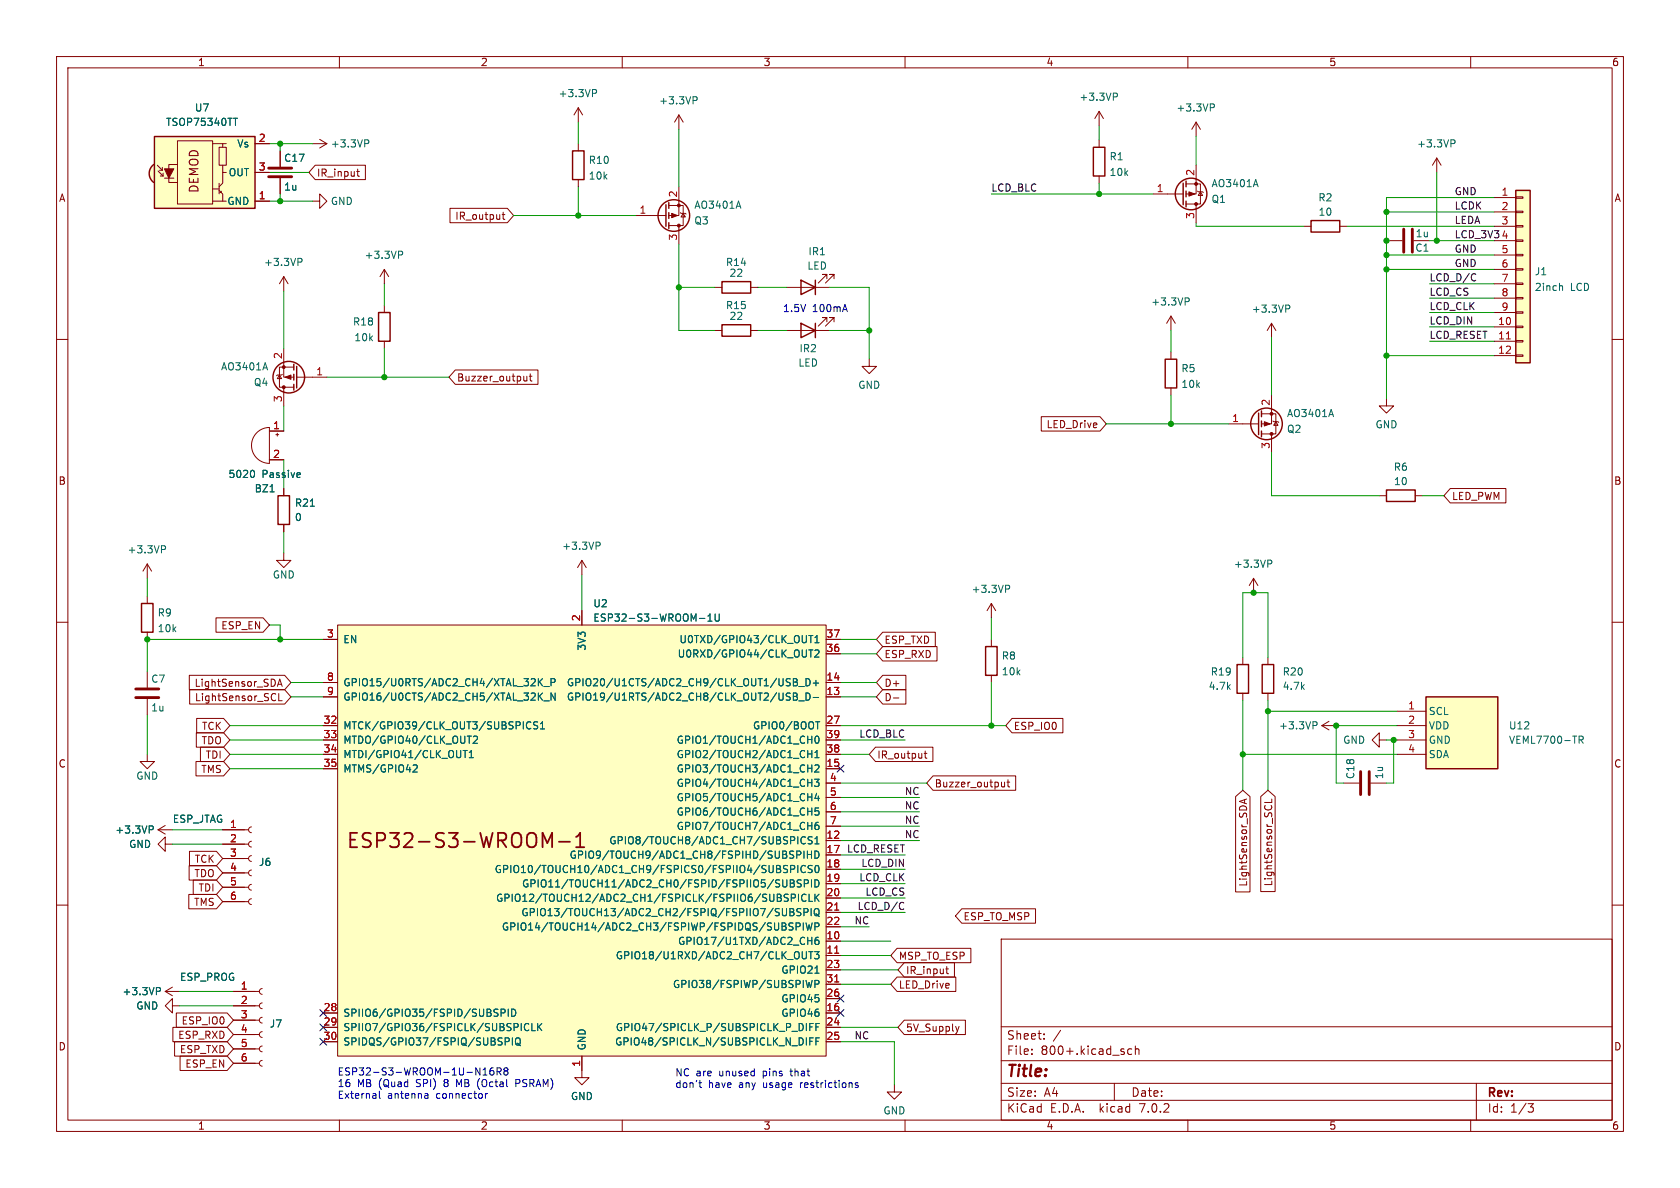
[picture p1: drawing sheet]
<svg xmlns="http://www.w3.org/2000/svg" width="297mm" height="210mm" viewBox="0 0 297 210" stroke-linecap="round" stroke-linejoin="round" font-family="sans-serif">
<g fill="none" stroke="#840000" stroke-width=".18">
<path d="M10 10h277v190h-277zM12 12h273v186h-273zM60 10v2M102.2 19.1v2.5M102.2 19.1l-.7 1.2M102.2 19.1l.8 1.2M110 10v2M160 10v2M194.3 19.7l-.8 1.3M194.3 19.7v2.5M194.3 19.7l.8 1.3M210 10v2"/>
<path d="M260 10v2M27.8 29.2l.9 .9M27.9 30.2l.9 .9M28.2 30.1h.5M28.3 31.1h.5M28.7 29.6v.5M28.8 30.6v.5M29.1 31.5h1.6M31.4 24.9h6.2v11.2h-6.2zM31.4 29.1h-1.6v3.2h1.6M37.6 35.6h1.8M37.6 25.4h1.8"/>
<path d="M37.6 33.4h1.1M38.7 26h1.3v3.2h-1.3zM38.7 33.7l.7 .6v1.3h.6M38.7 32.4v1.9M39.1 33.8v.2h-.2M39.4 29.2v1.3M40 25.4h-.6v.6M40 30.5h-.6v1.9l-.7 .6M45.1 35.6h2.5M45.1 25.4h2.5M45.1 30.5h2.5M49.5 26.7v2.8"/>
<path d="M49.5 31.5v2.8M55.2 35.6h1.3v-1.3l1.3 1.3-1.3 1.2v-1.2M55.2 25.4h2.6M55.7 29.2h8.9v2.6h-8.9l-1.1-1.3zM56.5 24.6l1.3 .8M57.8 25.4l-1.3 .8M63.1 30.3h.4M63.2 29.9v1.1l.3 .2M79.5 36.8h10.2l1.1 1.3-1.1 1.3h-10.2zM88.8 37.9h.5M89 37.5v1.1l.3 .2M102.2 25.4v1.3"/>
<path d="M102.2 31.8v1.2M112.4 38.1h5.3M118.2 36.3h2.6v3.6h-2.6M120 33v5.1h-1.8M120 20.3v2.6M120 39.9v3.3M120 20.3l-.7 1.3M120 20.3l.8 1.3M120.3 37.6l.1 .1h.8l.1 .1M120.8 37.7l.4 .7h-.8zM194.3 24.8v1.2M194.3 31.1v1.3"/>
<path d="M203.8 34.3h5.4M209.7 32.5h2.5v3.6h-2.5M211.5 29.2v5.1h-1.8M211.5 21.6v2.5M211.5 36.1v3.3M211.5 21.6l-.8 1.3M211.5 21.6l.7 1.3M211.7 33.8l.1 .1h.8l.1 .1M212.2 33.9l.4 .6h-.8zM254 27.9l-.8 1.3M254 27.9v2.6M254 27.9l.8 1.3"/>
<path d="M264.2 34.9h3.8M264.2 37.5h3.8M268 39.9h1.2v.2h-1.2zM268 37.3h1.2v.3h-1.2zM268 34.8h1.2v.3h-1.2zM10 60h2M50.2 48.9l.7 1.3M50.2 48.9v2.5M50.2 48.9l-.8 1.3M67.9 47.6l.8 1.3M67.9 47.6v2.6M67.9 54v1.2"/>
<path d="M67.9 47.6l-.7 1.3M126.4 58.4h1.2M126.4 50.8h1.2M132.7 58.4h1.3M132.7 50.8h1.3M139.1 58.4h7.6M139.1 50.8h7.6M146.2 56.9v-.8h-.8h.8l-1.5 1.6M146.2 49.3v-.8h-.8h.8l-1.5 1.5M147.4 56.9v-.8h-.7h.7l-1.5 1.6M147.4 49.3v-.8h-.7h.7l-1.5 1.5M207 55.9l-.8 1.3"/>
<path d="M207 55.9v2.5M207 55.9l.8 1.3M224.8 57.2v2.5M224.8 57.2l-.8 1.2M224.8 57.2l.8 1.2M230.5 40h1.3M236.9 40h1.2M245.1 42.5h2.8M249.9 42.5h2.8M264.2 40h3.8M264.2 42.5h3.8M264.2 57.8h3.8"/>
<path d="M264.2 45.1h3.8M264.2 47.6h3.8M264.2 50.2h3.8M264.2 52.7h3.8M264.2 55.2h3.8M268 57.7h1.2v.2h-1.2zM268 55.1h1.2v.3h-1.2zM268 52.6h1.2v.2h-1.2zM268 50h1.2v.3h-1.2zM268 47.5h1.2v.3h-1.2zM268 45h1.2v.2h-1.2zM268 42.4h1.2v.3h-1.2z"/>
<path d="M285 60h2M45.4 76.5a3.2 3.2 0 0 1 2.2-.9v6.3a3.2 3.2 0 0 1-2.9-2 3.2 3.2 0 0 1 .7-3.4zM47.6 76.2h2.6M48.8 76.8h.5M49 76.6v.5M49.4 66.3l.4 .6h-.8zM49.9 66.2l-.1 .1h-.8l-.1 .1M50.2 61.6v5.1h1.7M50.2 68.5v3.3M51.9 64.9h-2.5v3.6h2.5M52.5 66.7h5.3M67.9 60.3v1.3"/>
<path d="M80.5 65.4h14.6v2.5h-14.6l-1.1-1.2zM93.1 66.5v.9M93.1 67.2l-.3 .2M93.6 66.5h.4M93.7 66.1v1.1l.3 .2M153.7 63.5v1.3h1.2l-1.2 1.2-1.3-1.2h1.3M184.1 73.7h10.4l1.1 1.2-1.1 1.3h-10.4zM207 62.2v1.3M207 68.6v1.3M217.2 74.9h5.3M223 73.2h2.6v3.5h-2.6M224.8 69.9v5h-1.8"/>
<path d="M224.8 76.7v3.3M225 74.4l.2 .1h.7l.2 .2M225.6 74.5l.3 .7h-.7zM245.1 70.5v1.3h1.3l-1.3 1.2-1.3-1.2h1.3M264.2 60.3h3.8M264.2 62.9h3.8M268 62.7h1.2v.3h-1.2zM268 60.2h1.2v.3h-1.2zM26 99.7v2.5M26 99.7l-.7 1.3M26 99.7l.8 1.3M47.6 81.3h2.6"/>
<path d="M50.2 97.8v1.3h1.2l-1.2 1.2-1.3-1.2h1.3M50.2 86.4v1.2M50.2 92.7v1.3M102.9 99.1v2.5M102.9 99.1l-.8 1.2M102.9 99.1l.7 1.2M243.8 87.6h1.3M250.2 87.6h1.3M256.4 86.4h9.8v2.5h-9.8l-1.1-1.3zM10 110h2M26 105.4v1.3M26 111.8v1.2"/>
<path d="M26 118.7v2.8M33.5 119.4h16.8l1.1 1.3-1.1 1.2h-16.8zM38.2 109.2h8.3l1.1 1.3-1.1 1.3h-8.3zM57.1 113h2.6M59.7 110.5h86.3v76.2h-86.3zM102.9 108v2.5M146 113h2.6M146 115.6h2.6M156.1 111.8h9.2v2.5h-9.2l-1.2-1.3zM156.1 114.3h9.6v2.5h-9.6l-1.2-1.2zM156.1 119.4h4v2.5h-4l-1.2-1.2zM175.3 106.7l-.8 1.3"/>
<path d="M175.3 106.7v2.5M175.3 113v1.3M175.3 119.4v1.3M175.3 106.7l.7 1.3M219.7 116.2v1.3M221.6 102.2l-.7 1.3M221.6 102.2v2.6M221.6 102.2l.8 1.3M224.2 116.2v1.3M285 110h2M26 133.4v1.2h1.3l-1.3 1.3-1.2-1.3h1.2M26 123.6v2.8"/>
<path d="M33.5 121.9h16.8l1.1 1.3-1.1 1.3h-16.8zM34.6 134.6h4.9l1.1 1.3-1.1 1.3h-4.9zM34.7 129.5h4.8l1.1 1.3-1.1 1.3h-4.8zM34.8 127h4.7l1.1 1.3-1.1 1.2h-4.7zM35.4 132.1h4.1l1.1 1.3-1.1 1.2h-4.1zM49 121.3l.5-1.2 .4 1.2M49.2 121h.6M49.3 122.6v1.3h.6M57.1 128.3h2.6M57.1 130.8h2.6M57.1 133.4h2.6M57.1 123.2h2.6"/>
<path d="M57.1 120.7h2.6M57.1 135.9h2.6M146 138.4h2.6M146 128.3h2.6M146 130.8h2.6M146 133.4h2.6M146 123.2h2.6M146 120.7h2.6M146 135.9h2.6M154.8 132.1h10.1v2.5h-10.1l-1.1-1.2zM156.1 121.9h4v2.6h-4l-1.2-1.3zM157.9 123.4h1"/>
<path d="M163.4 133.2h.5M163.6 132.8v1l.3 .2M164.9 137.2h14.7v2.5h-14.7l-1.1-1.3zM177.6 138.3v.8M177.6 139l-.4 .1M178 138.3h.5M178.2 137.8v1.1l.3 .2M178.9 127h9v2.5h-9l-1.1-1.2zM219.7 122.6v1.2M224.2 122.6v1.2M233.7 128.3h2.5M233.7 128.3l1.2 .7"/>
<path d="M234.9 127.5l-1.2 .8M237.5 138.4h2.8M242.3 138.4h2.8M243.8 130.8v-1.3l-1.2 1.3 1.2 1.3v-1.3h1.3M247 125.7h5.1M247 128.3h5.1M247 130.8h5.1M247 133.4h5.1M10 160h2M27.9 146.7h2.6M27.9 146.7l1.3 .7M29.2 149.2v-1.2l-1.3 1.2 1.3 1.3v-1.3h1.3"/>
<path d="M29.2 145.9l-1.3 .8M33.4 158.1h4.9l1.1 1.3-1.1 1.3h-4.9zM33.4 153h4.9l1.1 1.3-1.1 1.3h-4.9zM33.5 150.5h4.8l1.1 1.3-1.1 1.2h-4.8zM34.2 155.6h4.1l1.1 1.2-1.1 1.3h-4.1zM39.4 159.4h4.5M39.4 156.8h4.5M39.4 154.3h4.5M39.4 151.8h4.5M39.4 149.2h4.5M39.4 146.7h4.5M44.4 158.9l-.3 .1-.2 .4 .2 .3 .3 .2"/>
<path d="M44.4 156.3l-.3 .2-.2 .3 .2 .4 .3 .2M44.4 153.8l-.3 .1-.2 .4 .2 .4 .3 .1M44.4 151.3l-.3 .1-.2 .4 .2 .3 .3 .2M44.4 148.7l-.3 .2-.2 .3 .2 .4 .3 .1M44.4 146.2l-.3 .1-.2 .4 .2 .3 .3 .2M146 148.6h2.6M146 151.1h2.6M146 153.7h2.6M146 156.2h2.6M146 158.8h2.6M146 141h2.6M146 143.5h2.6"/>
<path d="M146 146.1h2.6M218.4 140.8l1.3-1.1 1.3 1.1v16.9h-2.6zM220 141.4v.6M220.4 141.2l-1.3 .5 1.3 .4M222.9 140.8l1.3-1.1 1.2 1.1v16.8h-2.5zM224.8 141.2v.7h-1.2M285 160h2M29.2 175.3h2.5M29.2 175.3l1.3 .7M30.5 177.8v-1.3l-1.3 1.3 1.3 1.3v-1.3h1.2M30.5 174.5l-1.3 .8M31.2 179.1h9l1.1 1.2-1.1 1.3h-9z"/>
<path d="M41.3 177.8h4.5M41.3 175.3h4.5M46.4 179.8l-.4 .2-.2 .3 .2 .4 .4 .1M46.4 177.3l-.4 .1-.2 .4 .2 .4 .4 .1M46.4 174.8l-.4 .1-.2 .3 .2 .4 .4 .2M57.1 179.1h2.6M146 166.4h2.6M146 168.9h2.6M146 179.1h2.6M146 161.3h2.6M146 163.8h2.6M146 171.5h2.6"/>
<path d="M146 176.5h2.6M146 174h2.6M158.6 167.6h13v2.6h-13l-1.1-1.3zM158.6 172.7h10.4v2.6h-10.4l-1.1-1.3zM159.9 170.2h8.8v2.5h-8.8l-1.2-1.2zM167.2 171.3h.5M167.4 170.9v1l.3 .2M170 160.7h13.1v2.5h-13.1l-1.1-1.3zM177 166h108v32h-108zM30.6 181.6h9.6l1.1 1.3-1.1 1.3h-9.6zM30.9 184.1h9.3l1.1 1.3-1.1 1.3h-9.3zM31.8 186.7h8.4l1.1 1.3-1.1 1.2h-8.4z"/>
<path d="M41.3 185.4h4.5M41.3 188h4.5M41.3 182.9h4.5M41.3 180.3h4.5M46.4 187.5l-.4 .1-.2 .3 .2 .4 .4 .2M46.4 184.9l-.4 .1-.2 .4 .2 .4 .4 .1M46.4 182.4l-.4 .1-.2 .4 .2 .3 .4 .2M57.1 181.6h2.6M57.1 184.2h2.6M60 198v2M102.9 186.7v3.8h1.2l-1.2 1.3-1.3-1.3h1.3M110 198v2"/>
<path d="M146 181.6h2.6M146 184.2h2.6M158.1 191.8v1.2h1.3l-1.3 1.3-1.3-1.3h1.3M159.9 180.3h10.8v2.6h-10.8l-1.2-1.3zM160 198v2M169.6 181.4l-.3 .9M177 194.5h108M177 191.5h108M177 187.5h108M177 181.5h108M182.4 186.3v.1M182.4 185.5v.1"/>
<path d="M184.6 183.6v.1M184.6 182.8v.1M197 191.5v3M200.1 185.5l-.5-.1-.2 .3v.4l.1 .2h.6M200.7 185.5l.2-.1 .4 .1 .1 .9M200.7 184.9v1.5M210 198v2M260 198v2M261 191.5v6.5M270.1 195.1h1l-.5 .6 .4 .1 .1 .5-.3 .3h-.4"/>
</g>
<path d="M47.5 31.2h4.1M47.5 29.7h4.1M248.2 40.5v4.1M249.7 40.5v4.1M24 123.3h4.1M24 121.8h4.1M240.5 136.4v4.1M242.1 136.4v4.1" fill="none" stroke="#840000" stroke-width=".51"/>
<g fill="none" stroke="#840000" stroke-width=".25">
<path d="M27.2 29.1a1.97 1.97 0 0 0 0 3.2M27.3 24.1h17.8v12.7h-17.8zM101.2 26.7h2.1v5.1h-2.1zM117.7 36.2v3.8M118.2 35.8v1M118.2 37.6v1M118.2 39.4v1M193.3 26h2v5.1h-2zM209.2 32.4v3.8M209.7 32v1M209.7 33.8v1M209.7 35.6v1"/>
<path d="M231.8 39h5.1v2h-5.1zM268 33.7h2.5v30.4h-2.5zM66.9 55.2h2.1v5.1h-2.1zM127.6 57.4h5.1v2h-5.1zM127.6 49.8h5.1v2h-5.1zM141.6 57.2l2.5 1.2-2.5 1.3zM141.6 49.5l2.5 1.3-2.5 1.3zM144.1 49.5v2.6M144.1 57.2v2.5M51.9 64.4v1M51.9 66.2v1M51.9 67.9v1.1"/>
<path d="M52.5 64.8v3.8M206 63.5h2v5.1h-2zM222.5 73v3.8M223 72.6v1.1M223 74.4v1M223 76.2v1M49.1 87.6h2.1v5.1h-2.1zM245.1 86.6h5.1v2h-5.1zM25 106.7h2.1v5.1h-2.1zM174.2 114.3h2.1v5.1h-2.1zM218.7 117.5h2v5.1h-2zM223.1 117.5h2.1v5.1h-2.1z"/>
<path d="M252.1 123.2h12.7v12.7h-12.7z"/>
<circle cx="119.1" cy="38.1" r="2.79"/>
<circle cx="210.6" cy="34.3" r="2.79"/>
<circle cx="51.1" cy="66.7" r="2.79"/>
<circle cx="223.9" cy="74.9" r="2.79"/>
</g>
<g fill="#840000" stroke="#840000" stroke-width=".18">
<path d="M223.5 74.5l1 .4-1 .4z"/>
<path d="M210.2 33.9l1 .4-1 .4z"/>
<path d="M50.4 66.7l1-.4v.8z"/>
<path d="M29.1 29.8h1.6l-.9 1.7z"/>
<path d="M118.7 37.7l1.1 .4-1.1 .4z"/>
<circle cx="224.8" cy="73.2" r=".25"/>
<circle cx="224.8" cy="76.7" r=".25"/>
<circle cx="211.5" cy="32.5" r=".25"/>
<circle cx="211.5" cy="36.1" r=".25"/>
<circle cx="50.2" cy="64.9" r=".25"/>
<circle cx="50.2" cy="68.5" r=".25"/>
<circle cx="120" cy="36.3" r=".25"/>
<circle cx="120" cy="39.9" r=".25"/>
</g>
<g fill="none" stroke="#006464" stroke-width=".18">
<path d="M104.7 15.8h.5l.3 .3-.2 .3-.6 .1M122.5 17.1h.5l.3 .2-.2 .4-.6 .1M196.8 16.5h.5l.2 .2-.1 .4h-.6M214 18.4h.4l.3 .2-.1 .4h-.6M41.3 20.9h.7M64.5 24.7h.5l.2 .3-.1 .3-.6 .1M130.6 35.6l.4 1.2M222 31.7l.4 1.3M256.5 24.7h.5l.2 .3-.1 .3-.6 .1M52.7 45.7h.5l.2 .2-.1 .4h-.6M70.5 44.4h.4l.3 .2-.1 .4-.6 .1M209.5 52.7h.5l.2 .2-.1 .4h-.6"/>
<path d="M227.3 53.9h.5l.2 .3-.1 .3-.6 .1M275.9 50.5l.3 .2v.6M46.9 64.1l.4 1.3M235.3 72.4l.5 1.3M28.5 96.5h.5l.3 .2-.2 .4h-.6M44.8 83.2l.2 .4-.2 .7M52.9 83.6l.2 .3-.6 .1M53 84.3l-.1 .1M105.4 95.8h.5l.2 .3-.1 .3-.6 .1M224.1 99h.5l.3 .3-.2 .3-.6 .1M95.2 120v1.2M95.9 120l-.7 .7"/>
<path d="M123.6 109.3h1M125.2 109.8h.7M125.2 108.9l.3-.4v1.3M126.4 108.5v1.1l.3 .2h.2l.3-.2v-1.1M140.3 120h.4l.2 .2-.2 .4 .2 .1 .1 .3-.3 .2h-.4zM142.5 120a.64 .64 0 0 1 .7 .6 .64 .64 0 0 1-.7 .6zM143 114.9h.7M143 112.3h.7M143.3 112.3v1.3M143.3 114.9v1.3M144.1 115l.5-.1 .2 .4-.8 .9h.8M144.1 112.7l.3-.4v1.3"/>
<path d="M144.1 113.6h.7M177.8 103.5h.5l.2 .2-.1 .4h-.6M73.2 135.2l.4 .1 .2 .3-.8 .9h.8M81.9 132.7h.7M82.2 132.7v1.2M82.6 130.1h.7M83 130.1v1.3M83 133.9h.7M83 133l.3-.3v1.2M83.7 130.2l.5-.1 .2 .4-.8 .9h.8M93.8 127.7a.6 .6 0 0 0-.8 .4 .6 .6 0 0 0 .6 .8l.2-.2M95.1 127.6h-.5l-.2 .1v.4l.5 .2 .2 .3-.3 .3-.5-.1"/>
<path d="M95.2 122.5v1.3M95.4 120.5l.5 .7M95.4 123.1l.5 .7M95.5 128.9h.8M95.5 128l.4-.4v1.3M95.9 122.5l-.7 .7M96.1 123.9h1M96.1 121.4h1M97.4 120.6h.6l.1-.2v-.3l-.7-.1v1.2M98.1 122.5v1.3l-.7-1.3v1.3M139.5 122.5l.2 .1M139.7 123.3v.4"/>
<path d="M140.3 122.5h.4l.2 .2-.2 .4 .2 .1 .1 .3-.3 .3h-.4zM140.3 123.1h.4M140.3 120.6h.4M141.2 123.9h1M141.2 121.4h1M142.5 122.5a.64 .64 0 0 1 .7 .6 .64 .64 0 0 1-.7 .7zM142.8 132.7v1.2M142.8 135.8h.7M142.8 133.3h.7M142.8 130.7h.7M142.8 138.4h.7M143.5 130.1v1.3"/>
<path d="M143.5 132.7v1.2M143.5 135.2v1.3M143.5 137.7v1.3M143.8 123.3h.9M143.8 120.8h.9M144 137.7h.8l-.4 .5 .3 .2v.5l-.1 .1-.6-.1M144.1 135.3l.5-.1 .2 .4-.8 .9h.8M144.1 133l.3-.3v1.2M144.1 133.9h.7M144.2 127.6h.7M144.2 120.3v.9M144.2 130.2l.2-.1a.68 .68 0 0 1 .4 .7 .68 .68 0 0 1-.4 .6 .84 .84 0 0 1-.2-1.2z"/>
<path d="M144.6 127.6v1.3M232.1 127.6h.5l.2 .2-.1 .4-.6 .1M279.2 130.8l.6-.1 .1-.1-.1-.4-.6-.1v1.3M279.5 130.8l.4 .6M26.4 146h.5l.2 .2-.1 .4-.6 .1M139.1 155.5v1.1l-.2 .2h-.3M139.2 153h-.5l-.1 .1v.4l.5 .2 .1 .3-.2 .3-.5-.1M139.3 158.1h-.4l-.3 .2 .1 .3 .6 .3v.3l-.2 .1h-.5M139.7 155.5h.4l.3 .3-.3 .3 .3 .2v.3l-.2 .2h-.5zM139.7 156.1h.4M139.8 153.7l.6-.1 .1-.2-.1-.3-.6-.1v1.3M139.9 158.7h.6l.1-.2v-.3l-.7-.1v1.2"/>
<path d="M140.9 151.1h.6l.1-.2-.1-.3-.6-.2v1.3M141 153v1.3M141.2 158.1v1.2M141.6 155.6l-.4-.1-.2 .1v.4l.5 .3 .1 .3-.2 .2-.5-.1M142.1 150.4v1.3M142.2 156.2l.6-.1 .1-.1v-.4l-.7-.1v1.3M142.4 148a.6 .6 0 0 0-.9 .5 .6 .6 0 0 0 .6 .7l.3-.1M142.4 153.1a.6 .6 0 0 0-.9 .4 .6 .6 0 0 0 .6 .8l.3-.2M142.5 158.2a.6 .6 0 0 0-.8 .4 .6 .6 0 0 0 .6 .7l.2-.1M142.7 150.4v1.3M142.7 151.1h.8M142.8 146h.7"/>
<path d="M142.8 140.9h.7M142.8 143.4h.7M143 158.1v1.2h.6M143.5 150.4v1.3M143.5 155.5v1.3M143.5 140.3v1.3M143.5 142.8v1.3M143.5 145.4v1.2M143.6 148l-.5-.1-.2 .1v.4l.6 .2 .1 .3-.3 .3-.4-.1M143.6 153h-.5l-.2 .2 .1 .3 .5 .3v.3l-.2 .2-.4-.1M144.1 150.4a.64 .64 0 0 1 .7 .7 .64 .64 0 0 1-.7 .6zM144.1 155.5a.64 .64 0 0 1 .7 .7 .64 .64 0 0 1-.7 .6z"/>
<path d="M144.1 158.1v1.2M144.1 149.2h.7M144.1 148.3l.3-.4v1.3M144.2 153.1l.2-.1a.68 .68 0 0 1 .4 .6 .68 .68 0 0 1-.4 .7l-.2-.2-.1-.3zM144.2 158.6l.6 .7M144.4 140.2l-.3 .9h.8M144.7 145.4h-.4a.86 .86 0 0 0 0 1.2l.4-.1 .1-.4-.2-.2h-.4l-.1 .2M144.7 140.7v.9M144.7 142.8h-.6v.6l.1-.1 .5 .1 .1 .2-.1 .4-.1 .1-.5-.1M144.8 158.1l-.7 .7M27.6 174.6h.5l.3 .2-.1 .4h-.7M87.6 179l.3 .1 .1 .3-.2 .3h-.3"/>
<path d="M87.6 178.4h.4M88.6 179.1l.6-.1 .1-.2v-.3l-.7-.1v1.3M89.9 178.4v1.3M90.5 178.4a.64 .64 0 0 1 .7 .6 .64 .64 0 0 1-.7 .7zM139 160.6v1l-.2 .3M139.7 160.6h.4l.2 .2-.2 .4 .2 .1 .1 .3-.3 .3h-.4zM139.7 161.2h.4M140.2 163.2l-.5-.1-.2 .3 .1 .3 .5 .2v.4l-.1 .1h-.5M140.7 163.8h.6l.2-.2-.1-.3-.7-.2v1.3M141.6 160.7l-.5-.1-.2 .1v.4l.6 .2 .1 .3-.3 .3-.4-.1M141.8 168.2v1.1l.3 .2 .3-.1 .2-.1v-1.1M142 163.1v1.3"/>
<path d="M142.1 161.3l.6-.1 .2-.2-.1-.3-.7-.1v1.3M142.5 163.1l.3 1.3 .2-.9 .3 .9 .3-1.3M142.8 165.7v1.3M142.8 166.3h.7M143 168.2h.7M143.3 168.2v1.3M143.4 160.6v1.3M143.5 165.7v1.3M143.6 173.3l-.3 1.3-.3-.9-.2 .9M144 168.2h.8l-.4 .5 .3 .1v.6l-.1 .1-.6-.1M144.1 163.8h.6l.1-.2-.1-.3-.6-.2v1.3M144.1 174l.6-.1 .1-.2-.1-.3-.6-.1v1.3"/>
<path d="M144.1 172h.7M144.1 160.7l.1-.1a.43 .43 0 0 1 .6 .4v.5a.42 .42 0 0 1-.4 .4 .42 .42 0 0 1-.5-.4v-.5zM144.2 161.6l.7 .4M144.7 165.7h-.4a.86 .86 0 0 0 0 1.3l.4-.2 .1-.4-.2-.2h-.4l-.1 .2M89.3 184.1h.6l.1-.2v-.3l-.7-.1v1.2M90.6 183.5v1.2M91.3 183.5h.1a.43 .43 0 0 1 .6 .4v.4a.42 .42 0 0 1-.5 .5 .42 .42 0 0 1-.4-.5v-.4zM91.4 184.4l.6 .5M93.5 181a.6 .6 0 0 0-.9 .5 .6 .6 0 0 0 .6 .7l.3-.1M94 180.9v1.3h.6M95.1 180.9v1.3M95.2 181.5l.6 .7"/>
<path d="M95.8 180.9l-.7 .8M142.6 180.9v1.3M142.6 183.5v1.2M143.2 181.5h.4M143.2 184.1h.4M143.8 180.9h-.6v1.3M143.8 183.5h-.6v1.2M144.2 181.5h.5M144.2 184.1h.5M144.9 180.9h-.7v1.3M144.9 183.5h-.7v1.2"/>
</g>
<g fill="#ffffc2" stroke="#ffffc2" stroke-width=".18">
<path d="M268 33.7h2.5v30.4h-2.5z"/>
<path d="M27 29.2l.2-.1 1.1 1.6-1.1 1.6a1.97 1.97 0 0 1-.2-3.1z"/>
<path d="M27.3 24.1h17.8v12.7h-17.8z"/>
<path d="M252.1 123.2h12.7v12.7h-12.7z"/>
<path d="M59.7 110.5h86.3v76.2h-86.3z"/>
</g>
<path d="M266.3 59.9h.7M147.6 168.5h.7M147.6 160.9h.7M147.6 173.6h.7" fill="none" stroke="#a90000" stroke-width=".18"/>
<path d="M96.8 149l.8-1.8v2.6M98.8 148.8h2M101.8 149.8h1.5M101.8 148l.8-.8v2.6" fill="none" stroke="#840000" stroke-width=".32"/>
<path d="M260.8 48.5h.1M260.9 49.5l-.1 .1M159.5 159.5l.3 .1M159.8 160.7l-.3 .1" fill="none" stroke="#0f0f0f" stroke-width=".18"/>
<g fill="none" stroke="#0000c2" stroke-width=".18">
<path d="M67.1 192.9v1.1l.1 .2M75.5 193.3l.2 .2v.7M75.7 194.1l-.5 .1M75.7 193.6l-.5 .1M85.4 190h.7M85.4 189.1l.4-.3v1.2M85.8 193.3v.9M86.2 193.3l-.4 .2M87.2 188.8h-.4a.86 .86 0 0 0 0 1.2l.5-.1v-.4l-.2-.2h-.3l-.2 .2M87.9 189.4h.6l.1-.2-.1-.3-.6-.1v1.2M88.2 189.4l.4 .6M89.3 189.3l-.2 .3v.3l.2 .1h.3l.2-.2v-.2l-.2-.3"/>
<path d="M89.3 189.3l-.2-.2 .2-.3h.3l.2 .2-.2 .3M89.3 189.3h.3M91.2 191.5h.5M91.7 190.8h-.5v1.3M123.6 191.4h.4M123.7 192.1l.3 .1M151.7 191.5l-.3-.1-.2 .2 .1 .2 .4 .1v.3h-.5"/>
</g>
<g fill="none" stroke="#009600" stroke-width=".18">
<path d="M47.6 25.4h7.6M47.6 35.6h7.6M47.6 30.5h7M49.5 25.4v1.3M49.5 34.3v1.3M90.8 38.1h21.6M102.2 21.6v3.8M102.2 33v5.1M120 22.9v10.1M175.3 34.3h28.5M194.3 22.2v2.6M194.3 32.4v1.9"/>
<path d="M211.5 39.4v.6h19M211.5 24.1v5.1M245.1 37.5h19.1M254 30.5v12M264.2 34.9h-19.1v35.6M50.2 51.4v10.2M67.9 50.2v3.8M120 50.8h6.4M120 43.2v15.2h6.4M134 50.8h5.1M134 58.4h5.1M146.7 50.8h7v12.7"/>
<path d="M146.7 58.4h7M207 58.4v3.8M224.8 59.7v10.2M238.1 40h26.1M245.1 47.6h19.1M245.1 45.1h19.1M252.7 42.5h11.5M252.7 57.8h11.5M252.7 55.2h11.5M252.7 50.2h11.5M252.7 52.7h11.5M50.2 71.8v4.4"/>
<path d="M57.8 66.7h21.6M67.9 61.6v5.1M195.6 74.9h21.6M207 69.9v5M245.1 62.9h19.1M252.7 60.3h11.5M50.2 81.3v5.1M50.2 94v3.8M224.8 80v7.6h19M251.5 87.6h3.8M26 102.2v3.2M47.6 110.5h1.9v2.5"/>
<path d="M57.1 113h-31.1v5.7M102.9 101.6v6.4M148.6 115.6h6.3M148.6 113h6.3M175.3 109.2v3.8M219.7 116.2v-11.4h4.5v11.4M26 126.4v7M40.6 128.3h16.5M40.6 130.8h16.5M40.6 133.4h16.5M40.6 135.9h16.5M51.4 120.7h5.7"/>
<path d="M51.4 123.2h5.7M148.6 138.4h15.2M148.6 128.3h29.2M148.6 130.8h11.4M148.6 120.7h6.3M148.6 133.4h5.1M148.6 123.2h6.3M175.3 120.7v7.6M219.7 123.8v15.9M219.7 133.4h27.3M224.2 123.8v15.9M224.2 125.7h22.8"/>
<path d="M245.1 130.8h1.9M246.4 130.8v7.6h-1.3M247 128.3h-10.8v10.1h1.3M30.5 146.7h8.9M30.5 149.2h8.9M148.6 158.8h11.4M148.6 143.5h14M148.6 146.1h14M148.6 148.6h14M148.6 141h14M148.6 156.2h11.4M148.6 151.1h11.4"/>
<path d="M148.6 153.7h11.4M31.7 175.3h9.6M31.7 177.8h9.6M148.6 174h8.9M148.6 166.4h8.9M148.6 168.9h8.9M148.6 171.5h10.1M148.6 163.8h5.1M148.6 161.3h11.4M148.6 184.2h9.5v7.6M148.6 181.6h10.1"/>
</g>
<path d="M148 135.3l1.2 1.2M149.2 135.3l-1.2 1.2M56.5 178.5l1.3 1.2M57.8 178.5l-1.3 1.2M148 178.5l1.2 1.2M148 175.9l1.2 1.2M149.2 178.5l-1.2 1.2M149.2 175.9l-1.2 1.2M56.5 181l1.3 1.2M56.5 183.5l1.3 1.3M57.8 181l-1.3 1.2M57.8 183.5l-1.3 1.3" fill="none" stroke="#000084" stroke-width=".18"/>
<g fill="#009600" stroke="#009600" stroke-width=".18">
<circle cx="245.1" cy="62.9" r=".46"/>
<circle cx="245.1" cy="37.5" r=".46"/>
<circle cx="194.3" cy="34.3" r=".46"/>
<circle cx="207" cy="74.9" r=".46"/>
<circle cx="153.7" cy="58.4" r=".46"/>
<circle cx="120" cy="50.8" r=".46"/>
<circle cx="102.2" cy="38.1" r=".46"/>
<circle cx="49.5" cy="113" r=".46"/>
<circle cx="26" cy="113" r=".46"/>
<circle cx="175.3" cy="128.3" r=".46"/>
<circle cx="219.7" cy="133.4" r=".46"/>
<circle cx="245.1" cy="45.1" r=".46"/>
<circle cx="245.1" cy="47.6" r=".46"/>
<circle cx="245.1" cy="42.5" r=".46"/>
<circle cx="254" cy="42.5" r=".46"/>
<circle cx="221.6" cy="104.8" r=".46"/>
<circle cx="224.2" cy="125.7" r=".46"/>
<circle cx="236.2" cy="128.3" r=".46"/>
<circle cx="246.4" cy="130.8" r=".46"/>
<circle cx="67.9" cy="66.7" r=".46"/>
<circle cx="49.5" cy="25.4" r=".46"/>
<circle cx="49.5" cy="35.6" r=".46"/>
</g>
<text font-size="3.5" fill="#840000" x="61.2" y="150.3">ESP32-S3-WROOM-1</text>
<text font-size="2.8" fill="#840000" x="178" y="190.8">Title:</text>
<g font-size="2.1" fill="#840000">
<text x="35.3" y="34.2" transform="rotate(-90 35.3 34.2)">DEMOD</text>
<text x="178" y="183.9">Sheet:</text>
<text x="186.2" y="183.9">/</text>
<text x="178" y="186.6">File:</text>
<text x="184" y="186.6">800+.kicad_sch</text>
<text x="178" y="196.8">KiCad</text>
<text x="178" y="194">Size:</text>
<text x="184.6" y="194">A4</text>
<text x="185.7" y="196.8">E.D.A.</text>
<text x="194.4" y="196.8">kicad</text>
<text x="200" y="194">Date:</text>
<text x="201.5" y="196.8">7.0.2</text>
<text x="263" y="194.2">Rev:</text>
<text x="263" y="196.8">Id:</text>
<text x="267" y="196.8">1/3</text>
</g>
<g font-size="1.8" fill="#840000">
<text x="35" y="11.8">1</text>
<text x="85" y="11.8">2</text>
<text x="135" y="11.8">3</text>
<text x="185" y="11.8">4</text>
<text x="235" y="11.8">5</text>
<text x="285" y="11.8">6</text>
<text x="10.4" y="35.8">A</text>
<text x="56" y="31.4">IR_input</text>
<text x="285.4" y="35.8">A</text>
<text x="80.4" y="39">IR_output</text>
<text x="80.8" y="67.6">Buzzer_output</text>
<text x="184.9" y="75.8">LED_Drive</text>
<text x="10.3" y="85.8">B</text>
<text x="256.7" y="88.5">LED_PWM</text>
<text x="285.3" y="85.8">B</text>
<text x="39" y="111.4">ESP_EN</text>
<text x="156.4" y="113.9">ESP_TXD</text>
<text x="156.4" y="116.5">ESP_RXD</text>
<text x="34.3" y="121.6">LightSensor_SDA</text>
<text x="34.3" y="124.1">LightSensor_SCL</text>
<text x="156.4" y="121.6">D+</text>
<text x="156.4" y="124.1">D-</text>
<text x="35.5" y="131.7">TDO</text>
<text x="35.6" y="129.2">TCK</text>
<text x="179.2" y="129.2">ESP_IO0</text>
<text x="10.3" y="135.8">C</text>
<text x="35.5" y="136.8">TMS</text>
<text x="36.2" y="134.3">TDI</text>
<text x="155.1" y="134.3">IR_output</text>
<text x="285.3" y="135.8">C</text>
<text x="165.3" y="139.3">Buzzer_output</text>
<text x="34.2" y="155.2">TDO</text>
<text x="34.3" y="152.7">TCK</text>
<text x="34.2" y="160.3">TMS</text>
<text x="35" y="157.8">TDI</text>
<text x="220.6" y="156.9" transform="rotate(-90 220.6 156.9)">LightSensor_SDA</text>
<text x="225.1" y="156.8" transform="rotate(-90 225.1 156.8)">LightSensor_SCL</text>
<text x="170.3" y="162.8">ESP_TO_MSP</text>
<text x="158.9" y="169.8">MSP_TO_ESP</text>
<text x="160.2" y="172.4">IR_input</text>
<text x="158.9" y="174.9">LED_Drive</text>
<text x="10.3" y="185.8">D</text>
<text x="31.4" y="183.8">ESP_RXD</text>
<text x="32" y="181.3">ESP_IO0</text>
<text x="160.2" y="182.5">5V_Supply</text>
<text x="285.3" y="185.8">D</text>
<text x="31.7" y="186.3">ESP_TXD</text>
<text x="32.6" y="188.9">ESP_EN</text>
<text x="35" y="199.8">1</text>
<text x="85" y="199.8">2</text>
<text x="135" y="199.8">3</text>
<text x="185" y="199.8">4</text>
<text x="235" y="199.8">5</text>
<text x="285" y="199.8">6</text>
</g>
<g font-size="1.8" fill="#006464">
<text x="98.7" y="17.3">+3.3VP</text>
<text x="190.8" y="18">+3.3VP</text>
<text x="29.3" y="22.4">TSOP75340TT</text>
<text x="34.4" y="19.9">U7</text>
<text x="116.5" y="18.6">+3.3VP</text>
<text x="207.9" y="19.9">+3.3VP</text>
<text x="41.8" y="26.2">Vs</text>
<text x="50.2" y="28.8">C17</text>
<text x="58.4" y="26.2">+3.3VP</text>
<text x="104" y="29.1">R10</text>
<text x="196.1" y="28.5">R1</text>
<text x="250.5" y="26.2">+3.3VP</text>
<text x="40.3" y="31.3">OUT</text>
<text x="50.2" y="33.8">1u</text>
<text x="104" y="31.9">10k</text>
<text x="196.1" y="31.3">10k</text>
<text x="214.1" y="33.2">AO3401A</text>
<text x="233" y="35.8">R2</text>
<text x="40.1" y="36.4">GND</text>
<text x="58.4" y="36.4">GND</text>
<text x="122.7" y="39.8">Q3</text>
<text x="122.7" y="37.1">AO3401A</text>
<text x="214.1" y="36">Q1</text>
<text x="233" y="38.3">10</text>
<text x="46.6" y="47.2">+3.3VP</text>
<text x="64.4" y="45.9">+3.3VP</text>
<text x="128.3" y="47.2">R14</text>
<text x="142.7" y="47.8">LED</text>
<text x="142.9" y="45.3">IR1</text>
<text x="250.2" y="44.6">C1</text>
<text x="250.2" y="42.1">1u</text>
<text x="128.9" y="49.1">22</text>
<text x="271.3" y="48.8">J1</text>
<text x="271.3" y="51.6">2inch</text>
<text x="277.6" y="51.6">LCD</text>
<text x="62.3" y="57.7">R18</text>
<text x="128.3" y="54.8">R15</text>
<text x="128.9" y="56.7">22</text>
<text x="203.5" y="54.2">+3.3VP</text>
<text x="221.2" y="55.4">+3.3VP</text>
<text x="39" y="65.6">AO3401A</text>
<text x="62.6" y="60.5">10k</text>
<text x="141.1" y="65">LED</text>
<text x="141.3" y="62.4">IR2</text>
<text x="208.8" y="66">R5</text>
<text x="44.8" y="68.4">Q4</text>
<text x="151.7" y="68.9">GND</text>
<text x="208.8" y="68.7">10k</text>
<text x="227.5" y="76.7">Q2</text>
<text x="227.5" y="73.9">AO3401A</text>
<text x="243.1" y="75.9">GND</text>
<text x="246.3" y="83.4">R6</text>
<text x="40.3" y="84.6">5020</text>
<text x="45" y="87.2">BZ1</text>
<text x="46.3" y="84.6">Passive</text>
<text x="52.1" y="89.7">R21</text>
<text x="246.4" y="85.9">10</text>
<text x="52.1" y="92.3">0</text>
<text x="22.5" y="98">+3.3VP</text>
<text x="99.3" y="97.3">+3.3VP</text>
<text x="218.1" y="100.5">+3.3VP</text>
<text x="48.2" y="102.4">GND</text>
<text x="104.8" y="107.5">U2</text>
<text x="171.7" y="105">+3.3VP</text>
<text x="27.8" y="109.1">R9</text>
<text x="27.8" y="111.9">10k</text>
<text x="60.7" y="113.9">EN</text>
<text x="104.8" y="110">ESP32-S3-WROOM-1U</text>
<text x="120" y="113.9">U0TXD/GPIO43/CLK_OUT1</text>
<text x="103.7" y="115.1" transform="rotate(-90 103.7 115.1)">3V3</text>
<text x="119.7" y="116.4">U0RXD/GPIO44/CLK_OUT2</text>
<text x="177" y="116.8">R8</text>
<text x="177" y="119.5">10k</text>
<text x="214" y="119.6">R19</text>
<text x="226.7" y="119.6">R20</text>
<text x="26.7" y="120.8">C7</text>
<text x="26.7" y="125.9">1u</text>
<text x="60.7" y="121.5">GPIO15/U0RTS/ADC2_CH4/XTAL_32K_P</text>
<text x="60.7" y="124">GPIO16/U0CTS/ADC2_CH5/XTAL_32K_N</text>
<text x="100.1" y="124">GPIO19/U1RTS/ADC2_CH8/CLK_OUT2/USB_D-</text>
<text x="100.1" y="121.5">GPIO20/U1CTS/ADC2_CH9/CLK_OUT1/USB_D+</text>
<text x="213.6" y="122.1">4.7k</text>
<text x="226.7" y="122.1">4.7k</text>
<text x="60.7" y="129.1">MTCK/GPIO39/CLK_OUT3/SUBSPICS1</text>
<text x="60.7" y="131.6">MTDO/GPIO40/CLK_OUT2</text>
<text x="119.5" y="131.6">GPIO1/TOUCH1/ADC1_CH0</text>
<text x="133" y="129.1">GPIO0/BOOT</text>
<text x="226.1" y="129.1">+3.3VP</text>
<text x="237.4" y="131.6">GND</text>
<text x="252.6" y="126.6">SCL</text>
<text x="252.6" y="129.1">VDD</text>
<text x="252.6" y="131.6">GND</text>
<text x="266.7" y="129.1">U12</text>
<text x="266.7" y="131.6">VEML7700-TR</text>
<text x="24" y="138">GND</text>
<text x="60.7" y="134.2">MTDI/GPIO41/CLK_OUT1</text>
<text x="60.7" y="136.7">MTMS/GPIO42</text>
<text x="119.5" y="136.7">GPIO3/TOUCH3/ADC1_CH2</text>
<text x="119.5" y="134.2">GPIO2/TOUCH2/ADC1_CH1</text>
<text x="239.6" y="137.8" transform="rotate(-90 239.6 137.8)">C18</text>
<text x="244.7" y="137.8" transform="rotate(-90 244.7 137.8)">1u</text>
<text x="252.6" y="134.2">SDA</text>
<text x="119.5" y="139.3">GPIO4/TOUCH4/ADC1_CH3</text>
<text x="119.5" y="141.8">GPIO5/TOUCH5/ADC1_CH4</text>
<text x="20.3" y="147.5">+3.3VP</text>
<text x="30.5" y="145.6">ESP_JTAG</text>
<text x="107.6" y="149.4">GPIO8/TOUCH8/ADC1_CH7/SUBSPICS1</text>
<text x="119.5" y="144.3">GPIO6/TOUCH6/ADC1_CH5</text>
<text x="119.5" y="146.9">GPIO7/TOUCH7/ADC1_CH6</text>
<text x="22.8" y="150.1">GND</text>
<text x="45.7" y="153.2">J6</text>
<text x="87.3" y="154.5">GPIO10/TOUCH10/ADC1_CH9/FSPICS0/FSPIIO4/SUBSPICS0</text>
<text x="100.6" y="152">GPIO9/TOUCH9/ADC1_CH8/FSPIHD/SUBSPIHD</text>
<text x="87.6" y="159.6">GPIO12/TOUCH12/ADC2_CH1/FSPICLK/FSPIIO6/SUBSPICLK</text>
<text x="92.2" y="157">GPIO11/TOUCH11/ADC2_CH0/FSPID/FSPIIO5/SUBSPID</text>
<text x="88.6" y="164.7">GPIO14/TOUCH14/ADC2_CH3/FSPIWP/FSPIDQS/SUBSPIWP</text>
<text x="92.1" y="162.1">GPIO13/TOUCH13/ADC2_CH2/FSPIQ/FSPIIO7/SUBSPIQ</text>
<text x="119.7" y="167.2">GPIO17/U1TXD/ADC2_CH6</text>
<text x="31.8" y="173.5">ESP_PROG</text>
<text x="108.7" y="169.7">GPIO18/U1RXD/ADC2_CH7/CLK_OUT3</text>
<text x="138" y="172.3">GPIO21</text>
<text x="21.6" y="176.1">+3.3VP</text>
<text x="24" y="178.6">GND</text>
<text x="60.7" y="179.9">SPIIO6/GPIO35/FSPID/SUBSPID</text>
<text x="118.8" y="174.8">GPIO38/FSPIWP/SUBSPIWP</text>
<text x="138" y="179.9">GPIO46</text>
<text x="138" y="177.4">GPIO45</text>
<text x="47.6" y="181.8">J7</text>
<text x="60.7" y="182.4">SPIIO7/GPIO36/FSPICLK/SUBSPICLK</text>
<text x="60.7" y="185">SPIDQS/GPIO37/FSPIQ/SUBSPIQ</text>
<text x="103.7" y="185.7" transform="rotate(-90 103.7 185.7)">GND</text>
<text x="108.6" y="185">GPIO48/SPICLK_N/SUBSPICLK_N_DIFF</text>
<text x="108.7" y="182.4">GPIO47/SPICLK_P/SUBSPICLK_P_DIFF</text>
<text x="100.9" y="194.6">GND</text>
<text x="156.1" y="197.2">GND</text>
</g>
<g font-size="1.8" fill="#a90000">
<text x="45.7" y="25.1">2</text>
<text x="45.7" y="35.3">1</text>
<text x="45.7" y="30.2">3</text>
<text x="119.8" y="35" transform="rotate(-90 119.8 35)">2</text>
<text x="204.4" y="34">1</text>
<text x="211.2" y="31.1" transform="rotate(-90 211.2 31.1)">2</text>
<text x="265.4" y="34.7">1</text>
<text x="113" y="37.8">1</text>
<text x="211.2" y="38.8" transform="rotate(-90 211.2 38.8)">3</text>
<text x="265.4" y="37.2">2</text>
<text x="265.4" y="39.8">3</text>
<text x="119.8" y="42.6" transform="rotate(-90 119.8 42.6)">3</text>
<text x="265.4" y="44.8">5</text>
<text x="265.4" y="47.4">6</text>
<text x="265.4" y="49.9">7</text>
<text x="265.4" y="52.5">8</text>
<text x="264.8" y="57.5">10</text>
<text x="265.4" y="55">9</text>
<text x="49.9" y="63.5" transform="rotate(-90 49.9 63.5)">2</text>
<text x="264.8" y="60.1">11</text>
<text x="264.8" y="62.6">12</text>
<text x="49.9" y="71.2" transform="rotate(-90 49.9 71.2)">3</text>
<text x="55.8" y="66.4">1</text>
<text x="224.5" y="71.8" transform="rotate(-90 224.5 71.8)">2</text>
<text x="48.2" y="75.9">1</text>
<text x="217.8" y="74.7">1</text>
<text x="48.2" y="81">2</text>
<text x="224.5" y="79.4" transform="rotate(-90 224.5 79.4)">3</text>
<text x="57.8" y="112.8">3</text>
<text x="102.6" y="109.9" transform="rotate(-90 102.6 109.9)">2</text>
<text x="146" y="112.8">37</text>
<text x="146" y="115.3">36</text>
<text x="57.8" y="120.4">8</text>
<text x="57.8" y="122.9">9</text>
<text x="146" y="122.9">13</text>
<text x="146" y="120.4">14</text>
<text x="248.9" y="125.5">1</text>
<text x="57.1" y="128">32</text>
<text x="57.1" y="130.6">33</text>
<text x="146" y="128">27</text>
<text x="146" y="130.6">39</text>
<text x="248.9" y="128">2</text>
<text x="248.9" y="130.6">3</text>
<text x="57.1" y="133.1">34</text>
<text x="57.1" y="135.6">35</text>
<text x="146" y="135.6">15</text>
<text x="146" y="133.1">38</text>
<text x="248.9" y="133.1">4</text>
<text x="146.7" y="138.2">4</text>
<text x="146.7" y="140.7">5</text>
<text x="146.7" y="143.3">6</text>
<text x="40.6" y="146.4">1</text>
<text x="40.6" y="149">2</text>
<text x="146" y="148.3">12</text>
<text x="146.7" y="145.8">7</text>
<text x="40.6" y="151.5">3</text>
<text x="40.6" y="154.1">4</text>
<text x="146" y="150.9">17</text>
<text x="146" y="153.4">18</text>
<text x="146" y="156">19</text>
<text x="40.6" y="156.6">5</text>
<text x="40.6" y="159.1">6</text>
<text x="146" y="158.5">20</text>
<text x="146" y="161">21</text>
<text x="146" y="166.1">10</text>
<text x="146" y="163.6">22</text>
<text x="146" y="168.7">11</text>
<text x="146" y="171.2">23</text>
<text x="146" y="173.7">31</text>
<text x="42.5" y="175">1</text>
<text x="42.5" y="177.5">2</text>
<text x="57.1" y="178.8">28</text>
<text x="146" y="178.8">16</text>
<text x="146" y="176.3">26</text>
<text x="42.5" y="180.1">3</text>
<text x="42.5" y="182.6">4</text>
<text x="42.5" y="185.2">5</text>
<text x="57.1" y="181.4">29</text>
<text x="57.1" y="183.9">30</text>
<text x="146" y="181.4">24</text>
<text x="146" y="183.9">25</text>
<text x="42.5" y="187.7">6</text>
<text x="102.6" y="188.6" transform="rotate(-90 102.6 188.6)">1</text>
</g>
<g font-size="1.8" fill="#0f0f0f">
<text x="175.3" y="33.9">LCD_BLC</text>
<text x="257.2" y="34.6">GND</text>
<text x="257.2" y="37.1">LCDK</text>
<text x="257.2" y="39.7">LEDA</text>
<text x="257.2" y="42.2">LCD_3V3</text>
<text x="257.2" y="44.7">GND</text>
<text x="257.2" y="47.3">GND</text>
<text x="265.4" y="42.3">4</text>
<text x="252.7" y="49.8">LCD_D/C</text>
<text x="252.7" y="52.4">LCD_CS</text>
<text x="252.7" y="60">LCD_RESET</text>
<text x="252.7" y="54.9">LCD_CLK</text>
<text x="252.7" y="57.4">LCD_DIN</text>
<text x="151.8" y="130.5">LCD_BLC</text>
<text x="159.8" y="140.6">NC</text>
<text x="159.8" y="143.2">NC</text>
<text x="159.8" y="145.7">NC</text>
<text x="159.8" y="148.2">NC</text>
<text x="149.6" y="150.8">LCD_RESET</text>
<text x="151.8" y="155.9">LCD_CLK</text>
<text x="152.2" y="153.3">LCD_DIN</text>
<text x="151.5" y="160.9">LCD_D/C</text>
<text x="152.9" y="158.4">LCD_CS</text>
<text x="150.9" y="163.5">NC</text>
<text x="150.9" y="183.8">NC</text>
</g>
<g font-size="1.8" fill="#0000c2">
<text x="138.4" y="55.2">1.5V</text>
<text x="143.6" y="55.2">100mA</text>
<text x="59.7" y="190.2">ESP32-S3-WROOM-1U-N16R8</text>
<text x="119.4" y="190.3">NC are</text>
<text x="127.2" y="190.3">unused</text>
<text x="135" y="190.3">pins</text>
<text x="140" y="190.3">that</text>
<text x="59.7" y="192.3">16</text>
<text x="59.7" y="194.3">External</text>
<text x="63.2" y="192.3">MB (Quad</text>
<text x="68.5" y="194.3">antenna</text>
<text x="73.7" y="192.3">SPI)</text>
<text x="77.2" y="194.3">connector</text>
<text x="78.8" y="192.3">8</text>
<text x="81.1" y="192.3">MB (Octal</text>
<text x="91.8" y="192.3">PSRAM)</text>
<text x="119.4" y="192.4">don't</text>
<text x="125.3" y="192.4">have</text>
<text x="130.7" y="192.4">any</text>
<text x="135.1" y="192.4">usage</text>
<text x="141.7" y="192.4">restrictions</text>
</g>
</svg>
